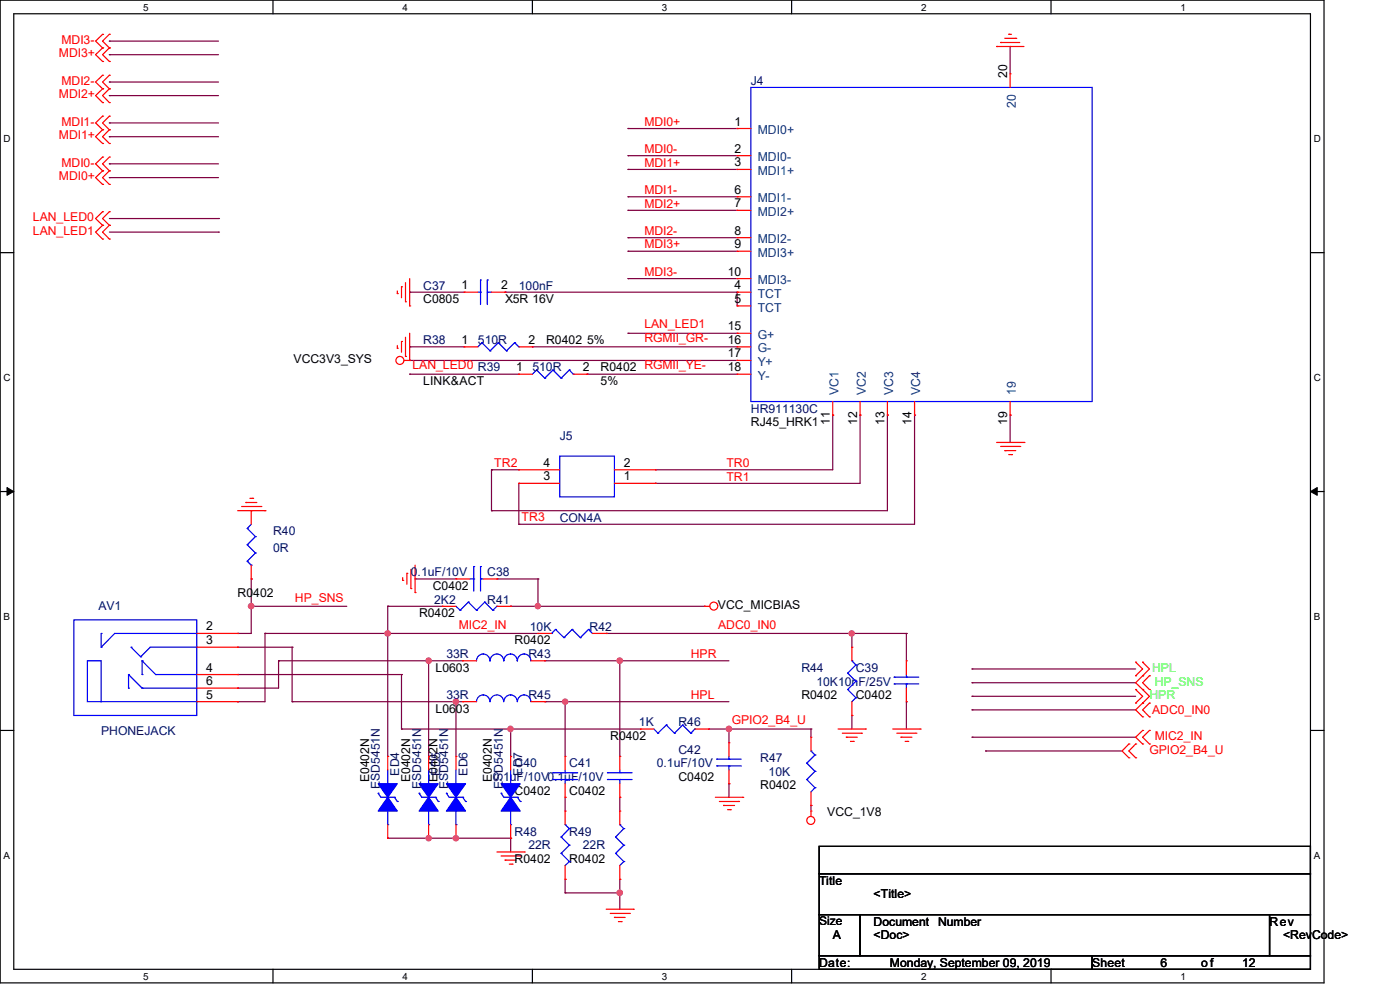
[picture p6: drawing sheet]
<svg xmlns="http://www.w3.org/2000/svg" width="297mm" height="210mm" viewBox="0 0 297 210" stroke-linecap="round" stroke-linejoin="round" font-family="sans-serif">
<path d="M0 0h280.9v208.5h-280.9zM2.9 2.9h275.1v202.7h-275.1z" fill="none" stroke="#000" stroke-width=".25"/>
<g fill="#fff">
<path d="M30.4 .3h1.1v2.4h-1.1z"/>
<path d="M30.4 205.9h1.1v2.3h-1.1z"/>
</g>
<path d="M57.9 0v2.9M57.9 205.6v2.9" fill="none" stroke="#000" stroke-width=".25"/>
<g fill="#fff">
<path d="M85.4 .3h1.1v2.4h-1.1z"/>
<path d="M85.4 205.9h1.1v2.3h-1.1z"/>
</g>
<path d="M112.9 0v2.9M112.9 205.6v2.9" fill="none" stroke="#000" stroke-width=".25"/>
<g fill="#fff">
<path d="M140.4 .3h1.2v2.4h-1.2z"/>
<path d="M140.4 205.9h1.2v2.3h-1.2z"/>
</g>
<path d="M167.9 0v2.9M167.9 205.6v2.9" fill="none" stroke="#000" stroke-width=".25"/>
<g fill="#fff">
<path d="M195.4 .3h1.2v2.4h-1.2z"/>
<path d="M195.4 205.9h1.2v2.3h-1.2z"/>
</g>
<path d="M223 0v2.9M223 205.6v2.9" fill="none" stroke="#000" stroke-width=".25"/>
<g fill="#fff">
<path d="M250.4 .3h1.2v2.4h-1.2z"/>
<path d="M250.4 205.9h1.2v2.3h-1.2z"/>
<path d="M.8 28.2h1.4v2.4h-1.4z"/>
<path d="M278.7 28.2h1.5v2.4h-1.5z"/>
<path d="M.8 78.9h1.4v2.3h-1.4z"/>
<path d="M278.7 78.9h1.5v2.3h-1.5z"/>
</g>
<path d="M0 53.6h2.9M278 53.6h2.9" fill="none" stroke="#000" stroke-width=".25"/>
<g fill="#fff">
<path d="M.8 129.6h1.3v2.3h-1.3z"/>
<path d="M278.7 129.6h1.4v2.3h-1.4z"/>
</g>
<path d="M0 104.3h2.9M278 104.3h2.9" fill="none" stroke="#000" stroke-width=".25"/>
<path d="M1.5 103.4l1.4 .9-1.4 .8zM278 104.3l1.4-.9v1.7z" fill="#000" stroke="#000" stroke-width=".21"/>
<g fill="#fff">
<path d="M.8 180.3h1.3v2.3h-1.3z"/>
<path d="M278.7 180.3h1.4v2.3h-1.4z"/>
</g>
<path d="M0 154.9h2.9M278 154.9h2.9M173.8 179.5h104.2v5.8h-104.2zM173.8 185.3h104.2v8.7h-104.2zM173.8 194h8.7v8.7h-8.7zM182.5 194h86.8v8.7h-86.8zM269.3 194h8.7v8.7h-8.7zM173.8 202.7h57.9v2.9h-57.9zM231.7 202.7h46.3v2.9h-46.3z" fill="none" stroke="#000" stroke-width=".25"/>
<g fill="none" stroke="#800040" stroke-width=".25">
<path d="M23.2 11.6h.1M23.2 8.7h.1M23.2 17.4h.1M23.2 11.6h23.2M23.2 8.7h23.2M23.2 17.4h23.2M214.3 9.9h.1M214.3 9.9v5.8M23.2 20.3h.1M23.2 26.1h.1M23.2 29h.1M23.2 34.8h.1"/>
<path d="M23.2 37.7h.1M23.2 20.3h23.2M23.2 26.1h23.2M23.2 29h23.2M23.2 34.8h23.2M23.2 37.7h23.2M133.2 33h.1M133.2 27.3h.1M133.2 35.9h.1M133.2 33h23.2M133.2 27.3h23.2M133.2 35.9h23.2"/>
<path d="M23.2 46.4h23.2M23.2 49.2h23.2M46.4 46.4h.1M46.4 49.2h.1M133.2 50.4h.1M133.2 44.6h.1M133.2 59.1h.1M133.2 53.3h.1M133.2 41.7h.1M133.2 50.4h23.2M133.2 44.6h23.2M133.2 59.1h23.2"/>
<path d="M133.2 53.3h23.2M133.2 41.7h23.2M86.9 73.6h.1M86.9 76.5h.1M86.9 79.4h.1M86.9 62h.1M86.9 73.6h11.6M86.9 76.5h69.5M86.9 79.4h23.2M86.9 62h11.6M107.1 62h.1M107.1 62h49.3"/>
<path d="M112.9 73.6h.1M112.9 73.6h43.5M124.5 79.4h.1M124.5 79.4h31.9M133.2 70.7h.1M133.2 70.7h23.2M156.4 62h.1M156.4 62v2.9M104.3 99.7h.1M104.3 99.7h5.8M104.3 99.7v8.6M139 99.7h.1"/>
<path d="M176.7 88.1h.1M176.7 88.1v11.6h-37.7M182.5 88.1h.1M182.5 88.1v14.4h-43.5M188.3 88.1h.1M188.3 88.1v20.2h-84M194 88.1h.1M194 88.1v23.1h-83.9M214.3 88.1h.1M214.3 88.1v5.8M104.3 108.3h.1M110.1 102.5h.1"/>
<path d="M110.1 111.2h.1M110.1 102.5v8.7M139 102.5h.1M50.4 137.3h.1M50.4 134.4h.1M50.4 137.3h11.6M53.3 122.8h.1M53.3 128.6h.1M53.3 128.6h20.3M53.3 122.8v11.6h-2.9M56.2 134.4h.1M56.2 134.4h57.9"/>
<path d="M56.2 134.4v14.4h-5.8M62 137.3h.1M62 137.3v11.5M82.3 128.6h.1M82.3 134.4h.1M82.3 128.6h11.6M82.3 128.6v31.8M88.1 122.8h.1M88.1 122.8h8.6M105.4 122.8h.1M105.4 122.8h8.7M108.3 128.6h.1"/>
<path d="M108.3 128.6h41.1M114.1 122.8h.1M114.1 122.8v5.8M128.6 134.4h.1M128.6 134.4h63.7M149.4 128.6h.1M180.7 134.4h.1M180.7 134.4v2.9M192.3 134.4h.1M192.3 134.4v5.8M50.4 143.1h.1M50.4 146h.1"/>
<path d="M50.4 148.8h.1M50.4 143.1h34.8M59.1 140.2h.1M59.1 140.2h39.1M59.1 140.2v5.8h-8.7M62 148.8h.1M62 148.8h36.2M85.2 154.6h.1M85.2 143.1h.1M85.2 154.6h50.6M85.2 143.1v11.5M90.9 140.2h.1"/>
<path d="M90.9 140.2v20.2M96.7 148.8h.1M96.7 148.8v11.6M108.3 154.6h.1M108.3 154.6v5.8M115.6 148.8h.1M115.6 140.2h.1M115.6 140.2h39M115.6 148.8h39M119.9 148.8h.1M119.9 148.8v11.6M131.5 140.2h.1"/>
<path d="M131.5 140.2v20.2M150.3 154.6h.1M150.3 154.6h21.7M154.6 154.6h.1M154.6 154.6v3M172 154.6h.1M172 154.6v1.8M180.7 151.8h.1M180.7 151.8v2.8M192.3 148.8h.1M192.3 148.8v5.8M206.2 144.8h.1"/>
<path d="M206.2 141.9h.1M206.2 147.7h.1M206.2 150.6h.1M206.2 156.4h.1M206.2 144.8h34.7M206.2 141.9h34.7M206.2 147.7h34.7M206.2 150.6h34.7M206.2 156.4h34.7M209.1 159.3h.1M209.1 159.3h28.9M82.3 177.8h.1"/>
<path d="M82.3 177.8h26M90.9 177.8h.1M96.7 177.8h.1M108.3 177.8h.1M108.3 177.8v2.9M119.9 169.1h.1M119.9 169.1v2.9M131.5 169.1h.1M131.5 169.1v2.9M154.6 166.2h.1M154.6 166.2v2.9M172 170.9h.1"/>
<path d="M172 170.9v1.1M119.9 186.5h.1M119.9 189.4h.1M119.9 186.5v2.9M119.9 189.4h11.6M131.5 186.5h.1M131.5 189.4h.1M131.5 186.5v6.4"/>
</g>
<g fill="#f0f" stroke="#f0f" stroke-width=".25">
<circle cx="114.1" cy="128.6" r=".55"/>
<circle cx="180.7" cy="134.4" r=".55"/>
<circle cx="82.2" cy="134.4" r=".56"/>
<circle cx="90.9" cy="140.1" r=".56"/>
<circle cx="108.3" cy="154.6" r=".56"/>
<circle cx="154.6" cy="154.6" r=".57"/>
<circle cx="96.7" cy="148.8" r=".56"/>
<circle cx="119.9" cy="148.8" r=".55"/>
<circle cx="131.5" cy="140.1" r=".57"/>
<circle cx="90.9" cy="177.8" r=".55"/>
<circle cx="96.7" cy="177.8" r=".56"/>
<circle cx="131.5" cy="189.4" r=".57"/>
<circle cx="53.3" cy="128.6" r=".56"/>
</g>
<g fill="none" stroke="#f00" stroke-width=".25">
<path d="M21.8 10.2h.1M21.8 7.3h.1M21.8 13h.1M21.8 18.8h.1M21.8 16h.1M21.8 7.3l-1.5 1.4 1.5 1.5M21.8 10.2l-1.5 1.4 1.5 1.4M21.8 16l-1.5 1.4 1.5 1.4M21.8 18.8l-1.5 1.5 1.5 1.5M23.2 10.2h.1M23.2 7.3h.1M23.2 13h.1"/>
<path d="M23.2 18.8h.1M23.2 16h.1M23.2 7.3l-1.4 1.4 1.4 1.5M23.2 10.2l-1.4 1.4 1.4 1.4M23.2 16l-1.4 1.4 1.4 1.4M23.2 18.8l-1.4 1.5 1.4 1.5M211.4 9.9h.1M211.4 9.9h5.8M212.3 9h.1M212.3 9h4M213.1 8.1h2.4M214 7.3h.1"/>
<path d="M214 7.3h.6M214.3 15.7h.1M214.3 15.7v2.8M215.5 8.1h.1M21.8 21.8h.1M21.8 27.5h.1M21.8 24.6h.1M21.8 30.4h.1M21.8 36.2h.1M21.8 33.3h.1M21.8 39.1h.1M21.8 24.6l-1.5 1.5 1.5 1.4"/>
<path d="M21.8 27.5l-1.5 1.5 1.5 1.4M21.8 33.3l-1.5 1.5 1.5 1.4M21.8 36.2l-1.5 1.5 1.5 1.4M23.2 21.8h.1M23.2 27.5h.1M23.2 24.6h.1M23.2 30.4h.1M23.2 36.2h.1M23.2 33.3h.1M23.2 39.1h.1M23.2 24.6l-1.4 1.5 1.4 1.4M23.2 27.5l-1.4 1.5 1.4 1.4"/>
<path d="M23.2 33.3l-1.4 1.5 1.4 1.4M23.2 36.2l-1.4 1.5 1.4 1.4M156.4 33h.1M156.4 35.9h.1M156.4 27.3h.1M156.4 33h2.9M156.4 35.9h2.9M156.4 27.3h2.9M21.8 47.8h.1M21.8 44.9h.1M21.8 50.7h.1M21.8 44.9l-1.5 1.5 1.5 1.4"/>
<path d="M21.8 47.8l-1.5 1.4 1.5 1.5M23.2 47.8h.1M23.2 44.9h.1M23.2 50.7h.1M23.2 44.9l-1.4 1.5 1.4 1.4M23.2 47.8l-1.4 1.4 1.4 1.5M86 59.9v4.1M86.9 59.1v5.8M156.4 59.1h.1M156.4 44.6h.1M156.4 53.3h.1M156.4 41.7h.1"/>
<path d="M156.4 50.4h.1M156.4 59.1h2.9M156.4 44.6h2.9M156.4 53.3h2.9M156.4 41.7h2.9M156.4 50.4h2.9M84.3 62.3h.1M84.3 73.9h.1M84.3 61.7v.6M84.3 73.3v.6M85.2 60.8h.1M85.2 72.4h.1"/>
<path d="M85.2 60.8v2.4M85.2 72.4v2.3M85.7 76.5h1.2M86 64h.1M86 75.6h.1M86 71.5v4.1M86.9 64.9h.1M86.9 76.5h.1M86.9 70.7v5.8M98.5 73.6h.1M98.5 62h.1M98.5 73.6h2.9"/>
<path d="M98.5 62h2.9M104.3 62h2.8M107.1 62h.1M110.1 79.4h.1M110.1 73.6h2.8M110.1 79.4h2.8M112.9 73.6h.1M121.6 79.4h2.9M124.5 79.4h.1M156.4 62h.1M156.4 70.7h.1M156.4 73.6h.1"/>
<path d="M156.4 79.4h.1M156.4 76.5h.1M156.4 64.9h.1M156.4 76.5h2.9M156.4 73.6h2.9M156.4 62h2.9M156.4 70.7h2.9M156.4 79.4h2.9M156.4 64.9h2.9M110.1 99.7h.1M110.1 99.7h8.6M130.3 99.7h8.7"/>
<path d="M139 99.7h.1M176.7 88.1h.1M176.7 85.2v2.9M182.5 88.1h.1M182.5 85.2v2.9M188.3 88.1h.1M188.3 85.2v2.9M194 88.1h.1M194 85.2v2.9M211.4 93.9h5.8M212.3 94.7h4M213.1 95.6h.1"/>
<path d="M213.1 95.6h2.4M214 96.4h.6M214.3 88.1h.1M214.3 85.2v2.9M214.6 96.4h.1M216.3 94.7h.1M217.2 93.9h.1M50.4 108.3h5.8M51.3 107.4h4M52.2 106.6h.1M52.2 106.6h2.3M53 105.7h.6"/>
<path d="M53.3 108.3h.1M53.3 108.3v2.9M53.3 119.9v2.9M53.6 105.7h.1M55.3 107.4h.1M56.2 108.3h.1M88.1 119.9v5.8M110.1 102.5h.1M110.1 102.5h8.6M130.3 102.5h8.7M139 102.5h.1M41.7 134.4h8.7"/>
<path d="M41.7 137.3h8.7M50.4 137.3h.1M50.4 134.4h.1M53.3 122.8h.1M85.4 123.1h.1M85.4 122.5v.6M86.3 121.6h.1M86.3 121.6v2.4M87.2 124.8h.1M87.2 120.8v4M88.1 125.7h.1M93.9 128.6h.1"/>
<path d="M93.9 128.6h2.8M96.7 122.8h.1M96.7 122.8h3M102.5 122.8h2.9M105.4 122.8h.1M105.4 128.6h2.9M108.3 128.6h.1M114.1 134.4h.1M114.1 134.4h2.9M125.7 134.4h2.9M128.6 134.4h.1M149.4 128.6h.1"/>
<path d="M149.4 128.6h1.2M180.7 137.3h.1M180.7 137.3v2.9M41.7 143.1h8.7M41.7 148.8h8.7M41.7 146h8.7M50.4 143.1h.1M50.4 148.8h.1M50.4 146h.1M98.2 140.2h.1M98.2 148.8h.1M98.2 140.2h2.9"/>
<path d="M98.2 148.8h2.9M112.6 140.2h3M112.6 148.8h3M115.6 140.2h.1M115.6 148.8h.1M135.8 154.6h.1M135.8 154.6h2.9M147.4 154.6h2.9M150.3 154.6h.1M154.6 157.6h.1M154.6 157.6v2.8M172 156.4h.1"/>
<path d="M172 156.4v2.9M177.8 154.6h5.8M178.7 155.5h4.1M179.5 156.4h.1M179.5 156.4h2.4M180.4 157.3h.6M180.7 151.8h.1M180.7 148.8v3M181 157.3h.1M182.8 155.5h.1M183.6 154.6h.1M189.4 154.6h5.8"/>
<path d="M190.2 155.5h4.1M191.1 156.4h.1M191.1 156.4h2.4M192 157.3h.6M192.3 140.2h.1M192.3 148.8h.1M192.3 140.2v2.9M192.3 146v2.8M192.6 157.3h.1M194.3 155.5h.1M195.2 154.6h.1M239.5 157.8h.1"/>
<path d="M239.5 157.8l-1.5 1.5 1.5 1.4M240.9 149.1h.1M240.9 146.3h.1M240.9 143.3h.1M240.9 140.5h.1M240.9 157.8h.1M240.9 146.3l1.5 1.4-1.5 1.4M240.9 140.5l1.5 1.4-1.5 1.4M240.9 157.8l-1.4 1.5 1.4 1.4M242.4 143.3h.1M242.4 146.3h.1M242.4 149.1h.1"/>
<path d="M242.4 140.5h.1M242.4 152.1h.1M242.4 154.9h.1M242.4 157.8h.1M242.4 140.5l1.4 1.4-2.9 2.9 1.5 1.5M242.4 146.3l1.4 1.4-1.4 1.4M242.4 149.1l-1.5 1.5 1.5 1.5M242.4 154.9l-1.5 1.5 1.5 1.4M243.8 146.3h.1M243.8 143.3h.1M243.8 152.1h.1M243.8 149.1h.1"/>
<path d="M243.8 157.8h.1M243.8 154.9h.1M243.8 143.3l-1.4 1.5 1.4 1.5M243.8 149.1l-1.4 1.5 1.4 1.5M243.8 154.9l-1.4 1.5 1.4 1.4M82.3 160.4h.1M82.3 177.8h.1M82.3 160.4v2.9M82.3 174.9v2.9M90.9 160.4h.1M90.9 177.8h.1M90.9 160.4v2.9"/>
<path d="M90.9 174.9v2.9M96.7 160.4h.1M96.7 177.8h.1M96.7 160.4v2.9M96.7 174.9v2.9M108.3 160.4h.1M108.3 177.8h.1M108.3 160.4v2.9M108.3 174.9v2.9M119.9 160.4h.1M119.9 169.1h.1M119.9 172h.1"/>
<path d="M119.9 160.4v2.9M119.9 166.2v2.9M119.9 172v2.9M131.5 160.4h.1M131.5 169.1h.1M131.5 172h.1M131.5 160.4v2.9M131.5 166.2v2.9M131.5 172v2.9M151.8 169.1h5.8M152.6 170h4.1M153.5 170.9h.1"/>
<path d="M153.5 170.9h2.3M154.3 171.7h.6M154.6 166.2h.1M154.6 163.3v2.9M154.9 171.7h.1M156.7 170h.1M157.6 169.1h.1M172 172h.1M172 170.9h.1M172 168v2.9M172 172v1.2M239.5 160.7h.1"/>
<path d="M240.9 160.7h.1M105.4 180.7h5.8M106.3 181.6h4.1M107.1 182.5h.1M107.1 182.5h2.4M108 183.3h.6M108.6 183.3h.1M110.4 181.6h.1M111.2 180.7h.1M119.9 186.5h.1M119.9 183.6v2.9M128.6 192.9h5.8"/>
<path d="M129.5 193.8h4M130.3 194.6h.1M130.3 194.6h2.3M131.2 195.5h.6M131.5 186.5h.1M131.5 183.6v2.9M131.8 195.5h.1M133.5 193.8h.1M134.4 192.9h.1"/>
<circle cx="84.8" cy="76.5" r=".85"/>
<circle cx="151.4" cy="128.6" r=".85"/>
<circle cx="172" cy="174" r=".85"/>
</g>
<g fill="none" stroke="#00f" stroke-width=".25">
<path d="M159.3 18.5h72.4v66.7h-72.4zM101.9 59.4h.1M101.9 59.4v5.2M103.4 59.4h.1M103.4 59.4v5.2M101.4 62h.5M101.9 62h.1M102.2 72.7h.1M102.2 72.7l-.8 .9M102.2 72.7l1.8 1.7M103.4 62h.1M103.4 62h.9"/>
<path d="M104 74.4h.1M105.7 72.7h.1M105.7 72.7l-1.7 1.7M105.7 72.7l1.7 1.7M107.4 74.4h.1M109.2 72.7h.1M109.2 72.7l-1.8 1.7M109.2 72.7l.9 .9M110.1 73.6h.1M113.8 78.5h.1M113.8 78.5l-.9 .9M113.8 78.5l1.8 1.7"/>
<path d="M117.3 78.5h.1M117.3 78.5l-1.7 1.7M117.3 78.5l1.7 1.7M120.8 78.5h.1M120.8 78.5l-1.8 1.7M120.8 78.5l.8 .9M121.6 79.4h.1M115.6 80.2h.1M118.7 96.7h11.6v8.7h-11.6zM119 80.2h.1M52.5 112.1h.1M52.5 115.6h.1"/>
<path d="M52.5 119h.1M52.5 112.1l1.7 1.7M52.5 115.6l1.7 1.7M52.5 119l.8 .9M53.3 119.9h.1M53.3 111.2l-.8 .9M54.2 113.8h.1M54.2 117.3h.1M54.2 113.8l-1.7 1.8M54.2 117.3l-1.7 1.7M15.7 131.5h26v20.3h-26zM21.5 137.3h.1"/>
<path d="M21.5 134.4h.1M21.5 134.4v2.9M27.8 137.3h.1M27.8 137.3l2 2M29.8 139.3h.1M41.7 134.4h.1M41.7 137.3h.1M41.7 134.4h-17.4l-2.8 2.9M41.7 137.3h-9.8l-2.1 2M96.7 128.6l.9 .9M97.6 129.5h.1M99.4 127.7h.1"/>
<path d="M99.4 127.7l-1.8 1.8M99.4 127.7l1.7 1.8M99.7 122.8h.8M100.5 120.2h.1M100.5 122.8h.1M100.5 120.2v5.2M101.1 129.5h.1M101.9 122.8h.1M101.9 120.2h.1M101.9 120.2v5.2M101.9 122.8h.6M102.8 127.7h.1"/>
<path d="M102.8 127.7l-1.7 1.8M102.8 127.7l1.8 1.8M104.6 129.5h.1M105.4 128.6h.1M105.4 128.6l-.8 .9M117 134.4h.1M117.9 133.5h.1M117.9 133.5l1.7 1.8M117.9 133.5l-.9 .9M119.6 135.3h.1M121.4 133.5h.1M121.4 133.5l1.7 1.8"/>
<path d="M121.4 133.5l-1.8 1.8M123.1 135.3h.1M124.8 133.5h.1M124.8 133.5l.9 .9M124.8 133.5l-1.7 1.8M18.5 140.2h3v8.6h-3zM21.5 148.8h20.2M27.3 143.1h.1M27.3 146h.1M27.3 143.1l2.8 2.9M27.3 143.1v2.9M30.1 146h.1"/>
<path d="M30.1 140.2h.1M30.1 143.1h.1M30.1 146h11.6M30.1 140.2l2.9 2.9M30.1 140.2v2.9M33 143.1h.1M33 143.1h8.7M41.7 148.8h.1M101.1 140.2v-.1a1.42 1.42 0 0 1 1.4-1.4 1.42 1.42 0 0 1 1.4 1.5 1.48 1.48 0 0 1 1.1-1.4 1.48 1.48 0 0 1 1.6 .5l.2 .9a1.58 1.58 0 0 1 1.5-1.5 1.42 1.42 0 0 1 1.4 1.5M101.1 148.8a1.43 1.43 0 0 1 1.4-1.4 1.43 1.43 0 0 1 1.4 1.4 1.46 1.46 0 0 1 1.5-1.4 1.46 1.46 0 0 1 1.4 1.4 1.49 1.49 0 0 1 1.5-1.4 1.43 1.43 0 0 1 1.4 1.4M109.8 140.2v-.1a1.42 1.42 0 0 1 1.4-1.4 1.42 1.42 0 0 1 1.4 1.5M109.8 148.8a1.43 1.43 0 0 1 1.4-1.4 1.43 1.43 0 0 1 1.4 1.4"/>
<path d="M138.7 154.6l.9 .9M139.6 155.5h.1M141.4 153.8h.1M141.4 153.8l-1.8 1.7M141.4 153.8l1.7 1.7M143.1 155.5h.1M144.8 153.8h.1M144.8 153.8l-1.7 1.7M144.8 153.8l1.8 1.7M146.6 155.5h.1M147.4 154.6h.1M147.4 154.6l-.8 .9"/>
<path d="M172 159.3h.1M172 159.3l.9 .8M179.8 146.3h.1M179.8 142.8h.1M179.8 146.3l1.8 1.7M179.8 142.8l1.8 1.7M180.7 140.2h.1M180.7 140.2l.9 .9M181.6 148h.1M181.6 144.5h.1M181.6 141.1h.1M181.6 148l-.9 .8"/>
<path d="M181.6 144.5l-1.8 1.8M181.6 141.1l-1.8 1.7M189.7 145.1h.1M189.7 143.6h.1M189.7 145.1h5.2M189.7 143.6h5.2M192.3 143.6h.1M192.3 145.1h.1M192.3 143.1v.5M192.3 145.1v.9M80.2 168.3h.1M80.2 168.3l.6 .8h2.9"/>
<path d="M82.3 166.2h.1M82.3 174.9h.1M82.3 163.3v2.9M82.3 172v2.9M83.7 169.1h.1M83.7 169.1l.6 .9M84.3 170h.1M88.9 168.3h.1M88.9 168.3l.6 .8h2.9M90.9 166.2h.1M90.9 174.9h.1M90.9 163.3v2.9"/>
<path d="M90.9 172v2.9M92.4 169.1h.1M92.4 169.1l.6 .9M93 170h.1M94.7 168.3h.1M94.7 168.3l.6 .8h2.9M96.7 166.2h.1M96.7 174.9h.1M96.7 163.3v2.9M96.7 172v2.9M98.2 169.1h.1M98.2 169.1l.6 .9"/>
<path d="M98.8 170h.1M106.3 168.3h.1M106.3 168.3l.6 .8h2.9M108.3 166.2h.1M108.3 174.9h.1M108.3 163.3v2.9M108.3 172v2.9M109.8 169.1h.1M109.8 169.1l.6 .9M110.4 170h.1M117.3 165.4h.1M117.3 163.9h.1"/>
<path d="M117.3 165.4h5.2M117.3 163.9h5.2M119 177.5h.1M119 177.5l1.8 1.8M119.9 163.9h.1M119.9 165.4h.1M119.9 174.9h.1M119.9 163.3v.6M119.9 165.4v.8M119.9 174.9l.9 .9M120.8 179.3h.1M120.8 175.8h.1"/>
<path d="M120.8 179.3l-1.8 1.7M120.8 175.8l-1.8 1.7M128.9 165.4h.1M128.9 163.9h.1M128.9 165.4h5.2M128.9 163.9h5.2M130.6 177.5h.1M130.6 177.5l1.7 1.8M131.5 163.9h.1M131.5 165.4h.1M131.5 174.9h.1M131.5 163.3v.6"/>
<path d="M131.5 165.4v.8M131.5 174.9l.8 .9M132.3 179.3h.1M132.3 175.8h.1M132.3 179.3l-1.7 1.7M132.3 175.8l-1.7 1.7M152.1 162.5h.1M152.1 161h.1M152.1 162.5h5.2M152.1 161h5.2M154.6 161h.1M154.6 162.5h.1"/>
<path d="M154.6 160.4v.6M154.6 162.5v.8M171.2 165.4h.1M171.2 161.9h.1M171.2 165.4l1.7 1.7M171.2 161.9l1.7 1.7M172.9 167.1h.1M172.9 163.6h.1M172.9 160.1h.1M172.9 167.1l-.9 .9M172.9 163.6l-1.7 1.8M172.9 160.1l-1.7 1.8"/>
<path d="M119 181h.1M119 181l1.8 1.8M120.8 182.8h.1M120.8 182.8l-.9 .8M130.6 181h.1M130.6 181l1.7 1.8M132.3 182.8h.1M132.3 182.8l-.8 .8"/>
</g>
<g fill="#00f" stroke="#00f" stroke-width=".25">
<path d="M106.3 166.2h4.1l-2.1 2.9z" fill-rule="evenodd"/>
<path d="M108.3 169.1l2.1 2.9h-4.1z" fill-rule="evenodd"/>
<path d="M94.7 166.2h4.1l-2.1 2.9z" fill-rule="evenodd"/>
<path d="M96.7 169.1l2.1 2.9h-4.1z" fill-rule="evenodd"/>
<path d="M80.2 166.2h4.1l-2 2.9z" fill-rule="evenodd"/>
<path d="M82.3 169.1l2 2.9h-4.1z" fill-rule="evenodd"/>
<path d="M88.9 166.2h4.1l-2.1 2.9z" fill-rule="evenodd"/>
<path d="M90.9 169.1l2.1 2.9h-4.1z" fill-rule="evenodd"/>
</g>
<g font-size="2.6" fill="#f00">
<text x="13" y="9.3">MDI3-</text>
<text x="12.5" y="12.2">MDI3+</text>
<text x="13" y="18">MDI2-</text>
<text x="12.5" y="20.9">MDI2+</text>
<text x="12.5" y="29.6">MDI1+</text>
<text x="13" y="26.7">MDI1-</text>
<text x="136.7" y="26.7">MDI0+</text>
<text x="13" y="35.3">MDI0-</text>
<text x="136.7" y="32.4">MDI0-</text>
<text x="136.7" y="35.3">MDI1+</text>
<text x="12.5" y="38.3">MDI0+</text>
<text x="136.7" y="41.1">MDI1-</text>
<text x="7" y="46.9">LAN_LED0</text>
<text x="136.7" y="44">MDI2+</text>
<text x="7" y="49.8">LAN_LED1</text>
<text x="136.7" y="49.8">MDI2-</text>
<text x="136.7" y="52.7">MDI3+</text>
<text x="136.7" y="58.5">MDI3-</text>
<text x="136.7" y="69.7">LAN_LED1</text>
<text x="136.7" y="72.6">RGMII_GR-</text>
<text x="87.5" y="78.4">LAN_LED0 R39</text>
<text x="104.9" y="99.1">TR2</text>
<text x="154.1" y="101.9">TR1</text>
<text x="154.1" y="99.1">TR0</text>
<text x="110.7" y="110.6">TR3</text>
<text x="62.6" y="127.6">HP_SNS</text>
<text x="97.3" y="133.4">MIC2_IN</text>
<text x="152.4" y="133.4">ADC0_IN0</text>
<text x="146.6" y="139.6">HPR</text>
<text x="146.6" y="148.3">HPL</text>
<text x="155.2" y="153.6">GPIO2_B4_U</text>
<text x="244.4" y="151.5">ADC0_IN0</text>
<text x="243.8" y="159.9">GPIO2_B4_U</text>
<text x="245" y="157">MIC2_IN</text>
</g>
<g font-size="2.6" fill="#000080">
<text x="159.3" y="18">J4</text>
<text x="89.8" y="61.4">C37</text>
<text x="110.1" y="61.4">100nF</text>
<text x="89.8" y="73">R38</text>
<text x="101.4" y="73">510R</text>
<text x="112.9" y="78.8">510R</text>
<text x="159.3" y="87.5">HR911130C</text>
<text x="118.7" y="93.3">J5</text>
<text x="58" y="113.5">R40</text>
<text x="118.7" y="110.7">CON4A</text>
<text x="58" y="117">0R</text>
<text x="87.2" y="122.2">0.1uF/10V</text>
<text x="103.4" y="122.2">C38</text>
<text x="20.9" y="129.5">AV1</text>
<text x="92.1" y="128">2K2</text>
<text x="103.4" y="128">R41</text>
<text x="112.4" y="133.8">10K</text>
<text x="125.1" y="133.8">R42</text>
<text x="94.7" y="139.6">33R</text>
<text x="112.1" y="139.6">R43</text>
<text x="170" y="142.5">R44</text>
<text x="181.6" y="142.5">C39</text>
<text x="94.7" y="148.3">33R</text>
<text x="112.1" y="148.3">R45</text>
<text x="173.2" y="145.4">10K10nF/25V</text>
<text x="21.5" y="155.8">PHONEJACK</text>
<text x="135.5" y="154.1">1K</text>
<text x="143.9" y="154.1">R46</text>
<text x="143.9" y="159.9">C42</text>
<text x="161.3" y="161.6">R47</text>
<text x="80.6" y="167.4" transform="rotate(-90 80.6 167.4)">ESD5451N</text>
<text x="84.7" y="164.5" transform="rotate(-90 84.7 164.5)">ED4</text>
<text x="89.3" y="167.4" transform="rotate(-90 89.3 167.4)">ESD5451N</text>
<text x="93.3" y="164.5" transform="rotate(-90 93.3 164.5)">ED5</text>
<text x="95.1" y="167.4" transform="rotate(-90 95.1 167.4)">ESD5451N</text>
<text x="99.1" y="164.5" transform="rotate(-90 99.1 164.5)">ED6</text>
<text x="104.6" y="165.7">0.1uF/10V0.1uF/10V</text>
<text x="106.7" y="167.4" transform="rotate(-90 106.7 167.4)">ESD5451N</text>
<text x="109.2" y="162.8">C40</text>
<text x="110.7" y="164.5" transform="rotate(-90 110.7 164.5)">ED7</text>
<text x="120.8" y="162.8">C41</text>
<text x="139.3" y="162.8">0.1uF/10V</text>
<text x="163.1" y="164.5">10K</text>
<text x="109.2" y="177.3">R48</text>
<text x="120.8" y="177.3">R49</text>
<text x="112.1" y="180.1">22R</text>
<text x="123.7" y="180.1">22R</text>
</g>
<g font-size="2.6">
<text x="213.7" y="16.5" transform="rotate(-90 213.7 16.5)">20</text>
<text x="155.8" y="26.6">1</text>
<text x="155.8" y="32.4">2</text>
<text x="155.8" y="35.3">3</text>
<text x="155.8" y="41.1">6</text>
<text x="155.8" y="44">7</text>
<text x="155.8" y="52.7">9</text>
<text x="155.8" y="49.8">8</text>
<text x="154.4" y="58.5">10</text>
<text x="89.8" y="64.3">C0805</text>
<text x="97.9" y="61.3">1</text>
<text x="106.3" y="61.3">2</text>
<text x="107.1" y="64.3">X5R 16V</text>
<text x="155.8" y="61.3">4</text>
<text x="155.8" y="64.3">5</text>
<text x="154.4" y="70.1">15</text>
<text x="62.3" y="77">VCC3V3_SYS</text>
<text x="97.9" y="72.9">1</text>
<text x="112.1" y="72.9">2</text>
<text x="115.9" y="73">R0402</text>
<text x="124.5" y="73">5%</text>
<text x="154.4" y="72.9">16</text>
<text x="154.4" y="75.8">17</text>
<text x="89.8" y="81.7">LINK&amp;ACT</text>
<text x="109.5" y="78.7">1</text>
<text x="123.7" y="78.7">2</text>
<text x="127.4" y="78.8">R0402 RGMII_YE-</text>
<text x="127.4" y="81.7">5%</text>
<text x="154.4" y="78.7">18</text>
<text x="159.3" y="90.4">RJ45_HRK1</text>
<text x="176" y="90.1" transform="rotate(-90 176 90.1)">11</text>
<text x="181.8" y="90.1" transform="rotate(-90 181.8 90.1)">12</text>
<text x="187.6" y="90.1" transform="rotate(-90 187.6 90.1)">13</text>
<text x="193.4" y="90.1" transform="rotate(-90 193.4 90.1)">14</text>
<text x="213.7" y="90.1" transform="rotate(-90 213.7 90.1)">19</text>
<text x="115.3" y="101.9">3</text>
<text x="115.3" y="99">4</text>
<text x="132.4" y="101.9">1</text>
<text x="132.4" y="99">2</text>
<text x="91.8" y="125.1">C0402</text>
<text x="50.4" y="126.6">R0402</text>
<text x="88.9" y="130.9">R0402</text>
<text x="152.3" y="129.2">VCC_MICBIAS</text>
<text x="43.8" y="136.7">3</text>
<text x="43.8" y="133.7">2</text>
<text x="109.2" y="136.7">R0402</text>
<text x="43.8" y="142.5">4</text>
<text x="92.4" y="142.5">L0603</text>
<text x="43.8" y="148.2">5</text>
<text x="43.8" y="145.3">6</text>
<text x="170" y="148.3">R0402</text>
<text x="181.6" y="148.3">C0402</text>
<text x="92.4" y="151.2">L0603</text>
<text x="129.5" y="157">R0402</text>
<text x="78.3" y="165.9" transform="rotate(-90 78.3 165.9)">E0402N</text>
<text x="87" y="165.9" transform="rotate(-90 87 165.9)">E0402N</text>
<text x="92.8" y="165.9" transform="rotate(-90 92.8 165.9)">E0402N</text>
<text x="104.4" y="165.9" transform="rotate(-90 104.4 165.9)">E0402N</text>
<text x="143.9" y="165.7">C0402</text>
<text x="161.3" y="167.4">R0402</text>
<text x="109.2" y="168.6">C0402</text>
<text x="120.8" y="168.6">C0402</text>
<text x="175.5" y="173.2">VCC_1V8</text>
<text x="109.2" y="183">R0402</text>
<text x="120.8" y="183">R0402</text>
<text x="173.8" y="187.7">Title</text>
<text x="185.3" y="190.6">&lt;Title&gt;</text>
<text x="185.3" y="196.3">Document</text>
<text x="199" y="196.3">Number</text>
<text x="269.3" y="196.3">Rev</text>
<text x="176.7" y="199.3">A</text>
<text x="185.3" y="199.3">&lt;Doc&gt;</text>
<text x="272.2" y="199.3">&lt;RevCode&gt;</text>
<text x="173.8" y="205.1">Date:</text>
<text x="188.8" y="205.1">Monday, September 09, 2019</text>
<text x="231.7" y="205.1">Sheet</text>
<text x="246.2" y="205.1">6</text>
<text x="254.8" y="205.1">of</text>
<text x="263.5" y="205.1">12</text>
</g>
<g font-size="2.6" fill="#004080">
<text x="215.5" y="22.9" transform="rotate(-90 215.5 22.9)">20</text>
<text x="160.7" y="28.4">MDI0+</text>
<text x="160.7" y="34.2">MDI0-</text>
<text x="160.7" y="37.1">MDI1+</text>
<text x="160.7" y="45.8">MDI2+</text>
<text x="160.7" y="42.9">MDI1-</text>
<text x="160.7" y="51.6">MDI2-</text>
<text x="160.7" y="54.5">MDI3+</text>
<text x="160.7" y="63.2">TCT</text>
<text x="160.7" y="60.3">MDI3-</text>
<text x="160.7" y="71.9">G+</text>
<text x="160.7" y="66.1">TCT</text>
<text x="160.7" y="74.8">G-</text>
<text x="160.7" y="77.6">Y+</text>
<text x="160.7" y="80.6">Y-</text>
<text x="177.9" y="83.7" transform="rotate(-90 177.9 83.7)">VC1</text>
<text x="183.7" y="83.7" transform="rotate(-90 183.7 83.7)">VC2</text>
<text x="189.5" y="83.7" transform="rotate(-90 189.5 83.7)">VC3</text>
<text x="195.2" y="83.7" transform="rotate(-90 195.2 83.7)">VC4</text>
<text x="215.5" y="83.7" transform="rotate(-90 215.5 83.7)">19</text>
</g>
<g font-size="2.6" fill="#0f0">
<text x="244.4" y="142.5">HPL</text>
<text x="243.8" y="148.3">HPR</text>
<text x="245" y="145.4">HP_SNS</text>
</g>
<text font-size="2.5" x="173.8" y="196.3">Size</text>
<g font-size="2.1">
<text x="30.4" y="2.2">5</text>
<text x="85.4" y="2.2">4</text>
<text x="140.4" y="2.2">3</text>
<text x="195.4" y="2.2">2</text>
<text x="250.5" y="2.2">1</text>
<text x=".8" y="30.1">D</text>
<text x="278.7" y="30.1">D</text>
<text x=".8" y="80.8">C</text>
<text x="278.7" y="80.8">C</text>
<text x=".8" y="131.5">B</text>
<text x="278.7" y="131.5">B</text>
<text x=".8" y="182.2">A</text>
<text x="278.7" y="182.2">A</text>
<text x="30.4" y="207.8">5</text>
<text x="85.4" y="207.8">4</text>
<text x="140.4" y="207.8">3</text>
<text x="195.4" y="207.8">2</text>
<text x="250.5" y="207.8">1</text>
</g>
</svg>
